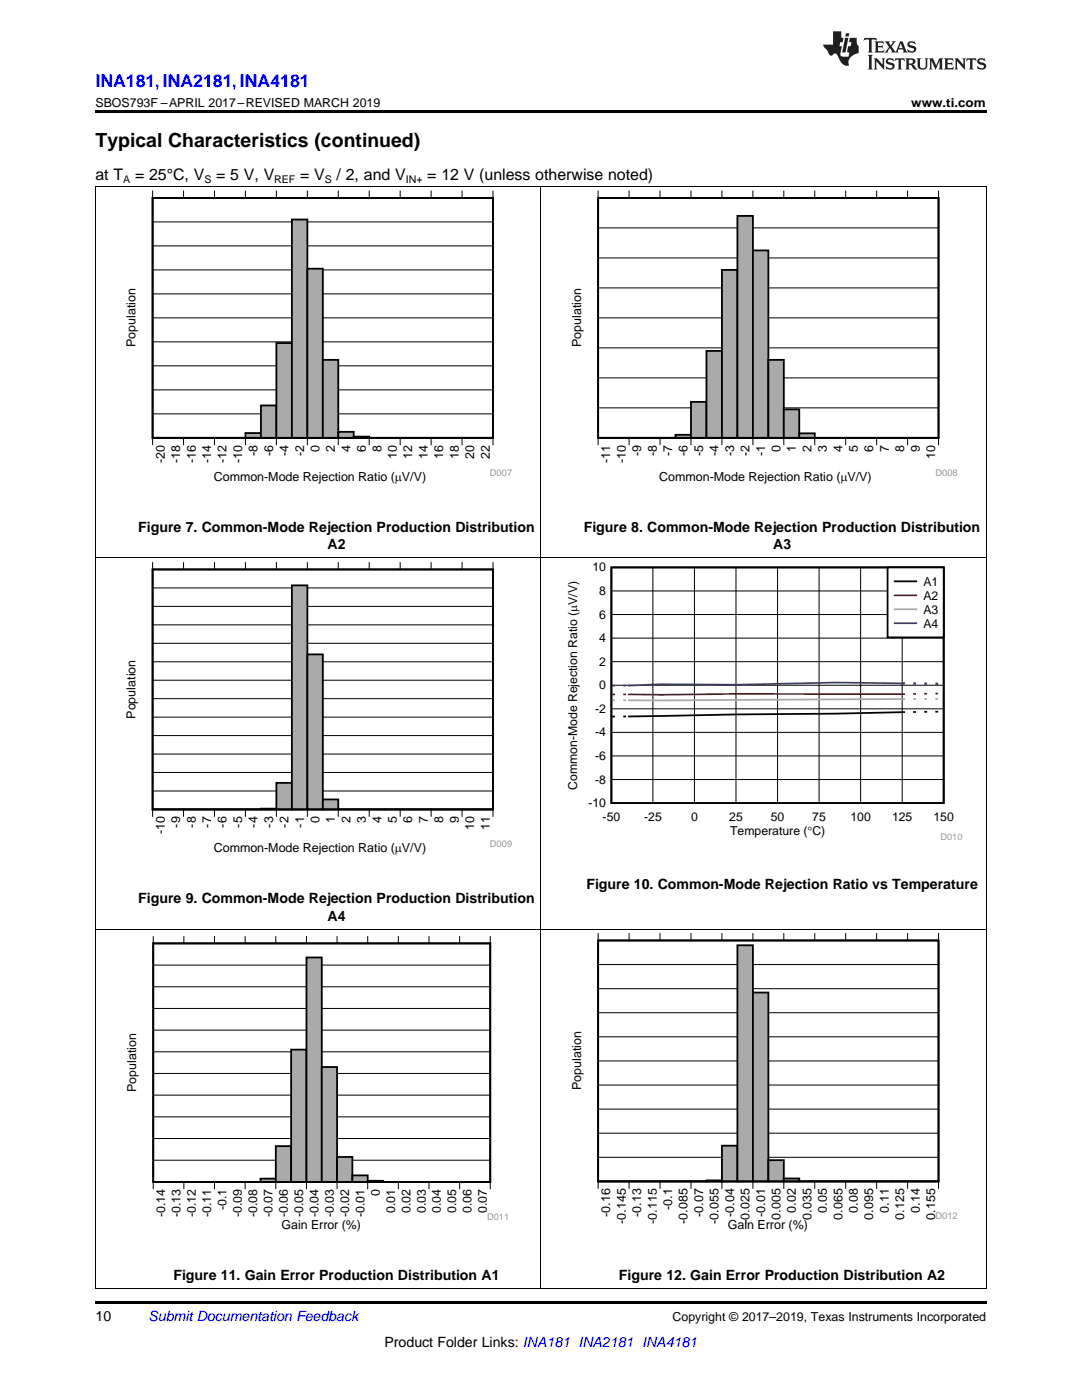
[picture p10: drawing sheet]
<svg xmlns="http://www.w3.org/2000/svg" width="216mm" height="279mm" viewBox="0 0 216 279" stroke-linecap="round" stroke-linejoin="round" font-family="sans-serif">
<path d="M19 259.7h177.8v.5h-177.8z" fill="#000"/>
<path d="M19.1 185.6v71.6M107.9 185.6v71.6M196.8 185.6v71.6M19 257.2h177.8" fill="none" stroke="#000" stroke-width=".2"/>
<path d="M25.4 186.8h75.9v59.1h-75.9z" fill-rule="evenodd" fill="#fff"/>
<path d="M30.6 188.3h67.2v47.6h-67.2zM30.6 235.9h3zM33.6 235.9h3.1zM36.7 235.9h3.1zM39.8 235.9h3zM42.8 235.9h3.1zM45.9 235.9h3zM48.9 235.9h3.1z" fill="none" stroke="#000" stroke-width=".36"/>
<g fill="none" stroke="#000" stroke-width=".2">
<path d="M30.6 186.8v1.5h67.2v-1.5M30.6 196.9h67.2M30.6 192.6h67.2M36.7 186.8v1.5M42.8 186.8v1.5M48.9 186.8v1.5M55 186.8v1.5M61.2 186.8v1.5M67.3 186.8v1.5M73.4 186.8v1.5M79.5 186.8v1.5M85.6 186.8v1.5"/>
<path d="M91.7 186.8v1.5M30.6 218.6h67.2M30.6 214.2h67.2M30.6 209.9h67.2M30.6 205.6h67.2M30.6 201.3h67.2M30.6 237.3v-1.4h67.2v1.4M30.6 231.5h67.2M30.6 227.2h67.2M30.6 222.9h67.2M36.7 235.9v1.4M42.8 235.9v1.4"/>
<path d="M48.9 235.9v1.4M55 235.9v1.4M61.2 235.9v1.4M67.3 235.9v1.4M73.4 235.9v1.4M79.5 235.9v1.4M85.6 235.9v1.4M91.7 235.9v1.4"/>
</g>
<path d="M30.6 235.9h21.4" fill="none" stroke="#aaa" stroke-width=".2"/>
<path d="M52 235.2h3v.7h-3z" fill-rule="evenodd" fill="#aaa"/>
<path d="M52 235.2h3v.7h-3z" fill="none" stroke="#000" stroke-width=".36"/>
<path d="M55 228.7h3.1v7.2h-3.1z" fill-rule="evenodd" fill="#aaa"/>
<path d="M55 228.7h3.1v7.2h-3.1z" fill="none" stroke="#000" stroke-width=".36"/>
<path d="M58.1 209.5h3.1v26.4h-3.1z" fill-rule="evenodd" fill="#aaa"/>
<path d="M58.1 209.5h3.1v26.4h-3.1z" fill="none" stroke="#000" stroke-width=".36"/>
<path d="M61.2 191.1h3v44.8h-3z" fill-rule="evenodd" fill="#aaa"/>
<path d="M61.2 191.1h3v44.8h-3z" fill="none" stroke="#000" stroke-width=".36"/>
<path d="M64.2 212.9h3.1v23h-3.1z" fill-rule="evenodd" fill="#aaa"/>
<path d="M64.2 212.9h3.1v23h-3.1z" fill="none" stroke="#000" stroke-width=".36"/>
<path d="M67.3 230.9h3v5h-3z" fill-rule="evenodd" fill="#aaa"/>
<path d="M67.3 230.9h3v5h-3z" fill="none" stroke="#000" stroke-width=".36"/>
<path d="M70.3 234.6h3.1v1.3h-3.1z" fill-rule="evenodd" fill="#aaa"/>
<path d="M30.6 188.3h67.2v47.6h-67.2zM70.3 234.6h3.1v1.3h-3.1zM73.4 235.7h3v.2h-3zM76.4 235.9h3.1zM79.5 235.9h3zM82.5 235.9h3.1zM85.6 235.9h3.1zM88.7 235.9h3zM91.7 235.9h3.1zM94.8 235.9h3z" fill="none" stroke="#000" stroke-width=".36"/>
<path d="M73.4 235.8h3" fill="none" stroke="#aaa" stroke-width=".23"/>
<path d="M76.4 235.9h21.4" fill="none" stroke="#aaa" stroke-width=".2"/>
<path d="M114.1 186.2h77v59.7h-77z" fill-rule="evenodd" fill="#fff"/>
<path d="M119.4 187.7h67.9v48.1h-67.9zM119.4 235.8h3zM122.4 235.8h3.1zM125.5 235.8h3.1zM128.6 235.8h3.1zM131.7 235.8h3.1zM134.8 235.8h3.1zM137.9 235.8h3.1zM141 235.6h3.1v.2h-3.1z" fill="none" stroke="#000" stroke-width=".36"/>
<g fill="none" stroke="#000" stroke-width=".2">
<path d="M119.4 186.2v1.5h67.9v-1.5M119.4 197.3h67.9M119.4 192.5h67.9M125.5 186.2v1.5M131.7 186.2v1.5M137.9 186.2v1.5M144.1 186.2v1.5M150.2 186.2v1.5M156.4 186.2v1.5M162.6 186.2v1.5M168.7 186.2v1.5M174.9 186.2v1.5"/>
<path d="M181.1 186.2v1.5M119.4 216.5h67.9M119.4 211.7h67.9M119.4 206.9h67.9M119.4 202.1h67.9M119.4 237.2v-1.4h67.9v1.4M119.4 231h67.9M119.4 226.2h67.9M119.4 221.3h67.9M125.5 235.8v1.4M131.7 235.8v1.4M137.9 235.8v1.4"/>
<path d="M144.1 235.8v1.4M150.2 235.8v1.4M156.4 235.8v1.4M162.6 235.8v1.4M168.7 235.8v1.4M174.9 235.8v1.4M181.1 235.8v1.4"/>
</g>
<path d="M119.4 235.8h21.6M141 235.7h3.1" fill="none" stroke="#aaa" stroke-width=".2"/>
<path d="M144.1 228.7h3.1v7.1h-3.1z" fill-rule="evenodd" fill="#aaa"/>
<path d="M144.1 228.7h3v7.1h-3z" fill="none" stroke="#000" stroke-width=".36"/>
<path d="M147.1 188.7h3.1v47.1h-3.1z" fill-rule="evenodd" fill="#aaa"/>
<path d="M147.1 188.7h3.1v47.1h-3.1z" fill="none" stroke="#000" stroke-width=".36"/>
<path d="M150.2 198.1h3.1v37.7h-3.1z" fill-rule="evenodd" fill="#aaa"/>
<path d="M150.2 198.1h3.1v37.7h-3.1z" fill="none" stroke="#000" stroke-width=".36"/>
<path d="M153.3 231.5h3.1v4.3h-3.1z" fill-rule="evenodd" fill="#aaa"/>
<path d="M153.3 231.5h3.1v4.3h-3.1z" fill="none" stroke="#000" stroke-width=".36"/>
<path d="M156.4 235.2h3.1v.6h-3.1z" fill-rule="evenodd" fill="#aaa"/>
<path d="M119.4 187.7h67.9v48.1h-67.9zM156.4 235.2h3.1v.6h-3.1zM159.5 235.8h3.1zM162.6 235.8h3.1zM165.7 235.8h3zM168.7 235.8h3.1zM171.8 235.8h3.1zM174.9 235.8h3.1zM178 235.8h3.1zM181.1 235.8h3.1zM184.2 235.8h3.1z" fill="none" stroke="#000" stroke-width=".36"/>
<path d="M159.5 235.8h27.8" fill="none" stroke="#aaa" stroke-width=".2"/>
<path d="M19.1 111.4v74.2M107.9 111.4v74.2M196.8 111.4v74.2M19 185.5h177.8" fill="none" stroke="#000" stroke-width=".2"/>
<path d="M25.2 112.2h77v58.5h-77z" fill-rule="evenodd" fill="#fff"/>
<path d="M30.5 113.6h67.9v47.9h-67.9zM30.5 161.5h3zM33.5 161.5h3.1zM36.6 161.5h3.1zM39.7 161.5h3.1zM42.8 161.5h3.1zM45.9 161.5h3.1zM49 161.5h3.1zM52.1 161.4h3.1v.1h-3.1z" fill="none" stroke="#000" stroke-width=".36"/>
<g fill="none" stroke="#000" stroke-width=".2">
<path d="M30.5 112.2v1.4h67.9v-1.4M30.5 117.3h67.9M36.6 112.2v1.4M42.8 112.2v1.4M49 112.2v1.4M55.2 112.2v1.4M61.3 112.2v1.4M67.5 112.2v1.4M73.7 112.2v1.4M79.8 112.2v1.4M86 112.2v1.4M92.2 112.2v1.4"/>
<path d="M30.5 139.4h67.9M30.5 135.8h67.9M30.5 132.1h67.9M30.5 128.4h67.9M30.5 124.7h67.9M30.5 121h67.9M30.5 157.9h67.9M30.5 154.2h67.9M30.5 150.5h67.9M30.5 146.8h67.9M30.5 143.1h67.9M30.5 163v-1.5h67.9v1.5"/>
<path d="M36.6 161.5v1.5M42.8 161.5v1.5M49 161.5v1.5M55.2 161.5v1.5M61.3 161.5v1.5M67.5 161.5v1.5M73.7 161.5v1.5M79.8 161.5v1.5M86 161.5v1.5M92.2 161.5v1.5"/>
</g>
<path d="M30.5 161.5h21.6M52.1 161.5h3.1" fill="none" stroke="#aaa" stroke-width=".2"/>
<path d="M55.2 156.2h3.1v5.3h-3.1z" fill-rule="evenodd" fill="#aaa"/>
<path d="M55.2 156.2h3v5.3h-3z" fill="none" stroke="#000" stroke-width=".36"/>
<path d="M58.2 116.8h3.1v44.7h-3.1z" fill-rule="evenodd" fill="#aaa"/>
<path d="M58.2 116.8h3.1v44.7h-3.1z" fill="none" stroke="#000" stroke-width=".36"/>
<path d="M61.3 130.6h3.1v30.9h-3.1z" fill-rule="evenodd" fill="#aaa"/>
<path d="M61.3 130.6h3.1v30.9h-3.1z" fill="none" stroke="#000" stroke-width=".36"/>
<path d="M64.4 159.5h3.1v2h-3.1z" fill-rule="evenodd" fill="#aaa"/>
<path d="M30.5 113.6h67.9v47.9h-67.9zM64.4 159.5h3.1v2h-3.1zM67.5 161.5h3.1zM70.6 161.5h3.1zM73.7 161.5h3.1zM76.8 161.5h3zM79.8 161.5h3.1zM82.9 161.5h3.1zM86 161.5h3.1zM89.1 161.5h3.1zM92.2 161.5h3.1zM95.3 161.5h3.1z" fill="none" stroke="#000" stroke-width=".36"/>
<path d="M67.5 161.5h30.9" fill="none" stroke="#aaa" stroke-width=".2"/>
<path d="M112.8 112.3h79.2v55.4h-79.2z" fill-rule="evenodd" fill="#fff"/>
<path d="M122 113.2h66.3v47.1h-66.3zM122.2 143h.5M124.4 143h.5M180.6 142.1l-55.3 .9M182.8 142.1h-.6M185 142.1h-.6M187.2 142h-.6" fill="none" stroke="#000" stroke-width=".35"/>
<g fill="none" stroke="#000" stroke-width=".2">
<path d="M122 117.9h66.3M130.3 113.2v47.1M138.6 113.2v47.1M146.9 113.2v47.1M155.2 113.2v47.1M163.4 113.2v47.1M171.7 113.2v47.1M180 113.2v47.1M122 136.8h66.3M122 132.1h66.3M122 127.3h66.3M122 122.6h66.3"/>
<path d="M122 155.6h66.3M122 150.9h66.3M122 146.2h66.3M122 141.5h66.3"/>
</g>
<path d="M122.2 138.6h.5M124.4 138.6h.5M180.6 138.5l-55.3 .1M182.2 138.5h.6M185 138.4l-.6 .1M186.6 138.4h.6" fill="none" stroke="#f00" stroke-width=".35"/>
<path d="M122.2 139.8h.5M124.4 139.8h.5M180.6 139.5l-55.3 .3M182.2 139.5h.6M184.4 139.5h.6M186.6 139.5h.6" fill="none" stroke="#aaa" stroke-width=".35"/>
<path d="M122.2 136.8h.5M124.4 136.8h.5M180 136.4l-13.3-.2-19.8 .5-15-.1-6.6 .2" fill="none" stroke="#295c75" stroke-width=".35"/>
<path d="M180 136.4h.6M182.2 136.4h.6M184.4 136.4h.6M186.6 136.5h.6" fill="none" stroke="#295c75" stroke-width=".51"/>
<path d="M177.1 113.2h11.2v14h-11.2z" fill-rule="evenodd" fill="#fff"/>
<path d="M177.1 113.2h11.2v14h-11.2zM178.5 116h4.3" fill="none" stroke="#000" stroke-width=".35"/>
<path d="M178.5 118.8h4.3" fill="none" stroke="#f00" stroke-width=".35"/>
<path d="M178.5 121.6h4.3" fill="none" stroke="#aaa" stroke-width=".35"/>
<path d="M178.5 124.4h4.3" fill="none" stroke="#295c75" stroke-width=".35"/>
<path d="M19.1 37.2v74.2M107.9 37.2v74.2M196.8 37.2v74.2M19 111.4h177.8" fill="none" stroke="#000" stroke-width=".2"/>
<path d="M25.2 38h77v58.5h-77z" fill-rule="evenodd" fill="#fff"/>
<path d="M30.5 39.5h67.9v47.9h-67.9zM30.5 87.4h3zM33.5 87.4h3.1zM36.6 87.4h3.1zM39.7 87.4h3.1zM42.8 87.4h3.1zM45.9 87.4h3.1z" fill="none" stroke="#000" stroke-width=".36"/>
<g fill="none" stroke="#000" stroke-width=".2">
<path d="M30.5 38v1.5h67.9v-1.5M36.6 38v1.5M42.8 38v1.5M49 38v1.5M55.2 38v1.5M61.3 38v1.5M67.5 38v1.5M73.7 38v1.5M79.8 38v1.5M86 38v1.5M92.2 38v1.5M30.5 58.7h67.9"/>
<path d="M30.5 53.9h67.9M30.5 49.1h67.9M30.5 44.3h67.9M30.5 77.8h67.9M30.5 73h67.9M30.5 68.2h67.9M30.5 63.4h67.9M30.5 88.9v-1.5h67.9v1.5M30.5 82.6h67.9M36.6 87.4v1.5M42.8 87.4v1.5M49 87.4v1.5"/>
<path d="M55.2 87.4v1.5M61.3 87.4v1.5M67.5 87.4v1.5M73.7 87.4v1.5M79.8 87.4v1.5M86 87.4v1.5M92.2 87.4v1.5"/>
</g>
<path d="M30.5 87.4h18.5" fill="none" stroke="#aaa" stroke-width=".2"/>
<path d="M49 86.4h3.1v1h-3.1z" fill-rule="evenodd" fill="#aaa"/>
<path d="M49 86.4h3.1v1h-3.1z" fill="none" stroke="#000" stroke-width=".36"/>
<path d="M52.1 80.9h3.1v6.5h-3.1z" fill-rule="evenodd" fill="#aaa"/>
<path d="M52.1 80.9h3.1v6.5h-3.1z" fill="none" stroke="#000" stroke-width=".36"/>
<path d="M55.2 68.5h3.1v18.9h-3.1z" fill-rule="evenodd" fill="#aaa"/>
<path d="M55.2 68.5h3v18.9h-3z" fill="none" stroke="#000" stroke-width=".36"/>
<path d="M58.2 43.8h3.1v43.6h-3.1z" fill-rule="evenodd" fill="#aaa"/>
<path d="M58.2 43.8h3.1v43.6h-3.1z" fill="none" stroke="#000" stroke-width=".36"/>
<path d="M61.3 53.6h3.1v33.8h-3.1z" fill-rule="evenodd" fill="#aaa"/>
<path d="M61.3 53.6h3.1v33.8h-3.1z" fill="none" stroke="#000" stroke-width=".36"/>
<path d="M64.4 71.8h3.1v15.6h-3.1z" fill-rule="evenodd" fill="#aaa"/>
<path d="M64.4 71.8h3.1v15.6h-3.1z" fill="none" stroke="#000" stroke-width=".36"/>
<path d="M67.5 86.2h3.1v1.2h-3.1z" fill-rule="evenodd" fill="#aaa"/>
<path d="M30.5 39.5h67.9v47.9h-67.9zM67.5 86.2h3.1v1.2h-3.1zM70.6 87.1h3.1v.3h-3.1zM73.7 87.4h3.1zM76.8 87.4h3zM79.8 87.4h3.1zM82.9 87.4h3.1zM86 87.4h3.1zM89.1 87.4h3.1zM92.2 87.4h3.1zM95.3 87.4h3.1z" fill="none" stroke="#000" stroke-width=".36"/>
<path d="M70.6 87.3h3.1" fill="none" stroke="#aaa" stroke-width=".25"/>
<path d="M73.7 87.4h24.7" fill="none" stroke="#aaa" stroke-width=".2"/>
<path d="M114.1 38h77v58.5h-77z" fill-rule="evenodd" fill="#fff"/>
<path d="M119.4 39.5h67.9v47.9h-67.9zM119.4 87.4h3zM122.4 87.4h3.1zM125.5 87.4h3.1zM128.6 87.4h3.1zM131.7 87.4h3.1z" fill="none" stroke="#000" stroke-width=".36"/>
<g fill="none" stroke="#000" stroke-width=".2">
<path d="M119.4 38v1.5h67.9v-1.5M125.5 38v1.5M131.7 38v1.5M137.9 38v1.5M144.1 38v1.5M150.2 38v1.5M156.4 38v1.5M162.6 38v1.5M168.7 38v1.5M174.9 38v1.5M181.1 38v1.5M119.4 57.5h67.9"/>
<path d="M119.4 51.5h67.9M119.4 45.5h67.9M119.4 75.4h67.9M119.4 69.4h67.9M119.4 63.4h67.9M119.4 88.9v-1.5h67.9v1.5M119.4 81.4h67.9M125.5 87.4v1.5M131.7 87.4v1.5M137.9 87.4v1.5M144.1 87.4v1.5M150.2 87.4v1.5"/>
<path d="M156.4 87.4v1.5M162.6 87.4v1.5M168.7 87.4v1.5M174.9 87.4v1.5M181.1 87.4v1.5"/>
</g>
<path d="M119.4 87.4h15.4" fill="none" stroke="#aaa" stroke-width=".2"/>
<path d="M134.8 86.8h3.1v.6h-3.1z" fill-rule="evenodd" fill="#aaa"/>
<path d="M134.8 86.8h3.1v.6h-3.1z" fill="none" stroke="#000" stroke-width=".36"/>
<path d="M137.9 80.2h3.1v7.2h-3.1z" fill-rule="evenodd" fill="#aaa"/>
<path d="M137.9 80.2h3.1v7.2h-3.1z" fill="none" stroke="#000" stroke-width=".36"/>
<path d="M141 70h3.1v17.4h-3.1z" fill-rule="evenodd" fill="#aaa"/>
<path d="M141 70h3.1v17.4h-3.1z" fill="none" stroke="#000" stroke-width=".36"/>
<path d="M144.1 53.9h3.1v33.5h-3.1z" fill-rule="evenodd" fill="#aaa"/>
<path d="M144.1 53.9h3v33.5h-3z" fill="none" stroke="#000" stroke-width=".36"/>
<path d="M147.1 43.1h3.1v44.3h-3.1z" fill-rule="evenodd" fill="#aaa"/>
<path d="M147.1 43.1h3.1v44.3h-3.1z" fill="none" stroke="#000" stroke-width=".36"/>
<path d="M150.2 50h3.1v37.4h-3.1z" fill-rule="evenodd" fill="#aaa"/>
<path d="M150.2 50h3.1v37.4h-3.1z" fill="none" stroke="#000" stroke-width=".36"/>
<path d="M153.3 71.8h3.1v15.6h-3.1z" fill-rule="evenodd" fill="#aaa"/>
<path d="M153.3 71.8h3.1v15.6h-3.1z" fill="none" stroke="#000" stroke-width=".36"/>
<path d="M156.4 81.7h3.1v5.7h-3.1z" fill-rule="evenodd" fill="#aaa"/>
<path d="M156.4 81.7h3.1v5.7h-3.1z" fill="none" stroke="#000" stroke-width=".36"/>
<path d="M159.5 86.5h3.1v.9h-3.1z" fill-rule="evenodd" fill="#aaa"/>
<path d="M119.4 39.5h67.9v47.9h-67.9zM159.5 86.5h3.1v.9h-3.1zM162.6 87.4h3.1zM165.7 87.4h3zM168.7 87.4h3.1zM171.8 87.4h3.1zM174.9 87.4h3.1zM178 87.4h3.1zM181.1 87.4h3.1zM184.2 87.4h3.1z" fill="none" stroke="#000" stroke-width=".36"/>
<path d="M162.6 87.4h24.7" fill="none" stroke="#aaa" stroke-width=".2"/>
<path d="M19 37.2h177.8" fill="none" stroke="#000" stroke-width=".2"/>
<path d="M19 22h177.8v.5h-177.8z" fill="#000"/>
<g fill="#231f20">
<path d="M172.5 7.6l-.1 .5 .4-.2h.6v.1v2.1l-.2 .4h.9l-.2-.4v-2.1l.1-.1h.5l.5 .2-.2-.5zM174.5 8.3l.2 .3v1.5l-.2 .4h1.8l.2-.6a1.04 1.04 0 0 1-1.3 .2v-.7h.6l.3 .2v-.6l-.3 .2h-.6v-.6l.8-.1 .4 .3-.2-.5zM176.5 8.3l.9 1.1-.9 1.1h.8l-.2-.2 .4-.7 .5 .7-.2 .2h1.5l-.2-.2 .2-.4h.9l.1 .4-.2 .2h1l-.3-.3-.7-1.9h-.5l-.9 2-.8-1 .9-1h-.8l.1 .3-.4 .5-.3-.6 .1-.2zM179.7 8.6l.4 1h-.7zM181.3 8.4a.63 .63 0 0 0-.2 .7 .63 .63 0 0 0 .6 .4l.6 .2 .1 .2a.75 .75 0 0 1-.7 .4 .75 .75 0 0 1-.6-.5l.1 .7 .1-.1a1.11 1.11 0 0 0 1.5-.6 1.13 1.13 0 0 0-1.2-.8l-.1-.4a1.04 1.04 0 0 1 1.2 .2l-.2-.5-.2 .1-.4-.2zM173.2 10.9l.2 .4v2.2l-.2 .4h1l-.3-.4v-2.2l.3-.4zM174.3 11.6l.3 .4v1.5l-.3 .4h.8l-.2-.4v-1.3l1.5 1.7v-1.9l.2-.4h-.7l.2 .4v.9l-1.1-1.3zM177 11.8a.62 .62 0 0 0-.2 .7 .62 .62 0 0 0 .6 .4l.6 .1 .1 .3a.76 .76 0 0 1-.7 .3 .76 .76 0 0 1-.7-.4l.2 .7 .1-.1a1.11 1.11 0 0 0 1.5-.6 1.13 1.13 0 0 0-1.2-.8l-.1-.4a1.04 1.04 0 0 1 1.2 .2l-.2-.6-.2 .1-.5-.1zM178.7 11.6l-.2 .6a.61 .61 0 0 1 .8-.3v1.6l-.2 .4h.9l-.2-.4v-1.6a.63 .63 0 0 1 .7 .3l-.1-.6zM180.6 11.6l.3 .4v1.5l-.3 .4h1l-.2-.2-.1-.8 .6 .2a.76 .76 0 0 0 1.2 .7l-1-1a.58 .58 0 0 0 .6-.5 .58 .58 0 0 0-.5-.6zM181.4 11.9h.1a.45 .45 0 0 1 .5 .1 .45 .45 0 0 1 .1 .5l-.8 .2zM182.9 11.6l.2 .2a2.17 2.17 0 0 0 .3 1.9 .99 .99 0 0 0 1.6-.6v-1.1l.2-.4h-.7l.2 .2a1.92 1.92 0 0 1-.2 1.8 .6 .6 0 0 1-.9-.5v-1.1l.2-.4zM185.4 11.6l.2 .4v1.5l-.2 .4h.7l-.2-.4v-1.4l.8 1.8 .8-1.8v1.4l-.2 .4h.9l-.2-.4v-1.5l.2-.4h-.8l-.6 1.5-.6-1.5zM188.4 11.6l.2 .4v1.5l-.2 .4h1.8l.1-.6a1.04 1.04 0 0 1-1.2 .1v-.6h.5l.4 .2v-.6l-.4 .2h-.5v-.7h.8l.3 .3-.1-.6zM190.5 11.6l.2 .4v1.5l-.2 .4h.7l-.2-.4v-1.3l1.5 1.7v-1.9l.2-.4h-.7l.2 .4v.9l-1.1-1.3zM192.9 11.6l-.1 .6a.61 .61 0 0 1 .7-.3l.1 1.6-.3 .4h1l-.3-.4 .1-1.6a.63 .63 0 0 1 .7 .3l-.1-.6zM195.2 11.8a.62 .62 0 0 0-.2 .7 .62 .62 0 0 0 .6 .4l.6 .1 .1 .3a.76 .76 0 0 1-.7 .3 .76 .76 0 0 1-.6-.4l.1 .7 .1-.1a1.11 1.11 0 0 0 1.6-.6 1.13 1.13 0 0 0-1.3-.8l-.1-.4a1.04 1.04 0 0 1 1.2 .2l-.1-.6-.2 .1-.5-.1z"/>
<path d="M166.2 6.3v2.6h-1.9v.4l.8 .9a.91 .91 0 0 0 1 .8 .56 .56 0 0 1 .5-.3 .56 .56 0 0 1 .5 .3l.4 .8a1.53 1.53 0 0 0 1.9 1.2 1.54 1.54 0 0 1 1-2.1l.9-.3v-1.4a1.52 1.52 0 0 1-.4-1.6h-1.3l-.2 .8h.5l-.2 .8h-.5l-.1 1v.2l.4 .1-.2 .8a1.93 1.93 0 0 1-1.6-.3l.3-1.8h-.5l.2-.8h.4l.2-.8h-.4v-1.3zM168.6 7.6l-.6 2.9h.7l.6-2.9zM168.8 6.6l-.1 .7h.6l.2-.7z"/>
</g>
<text font-size="3.9" x="19" y="29.3">Typical Characteristics (continued)</text>
<text font-size="3.5" fill="#00f" x="19" y="17.3">INA181, INA2181, INA4181</text>
<g font-size="3.2">
<text x="19" y="36">at T</text>
<text x="27" y="36">= 25°C, V</text>
<text x="43.1" y="36">= 5 V, V</text>
<text x="59.9" y="36">= V</text>
<text x="67.2" y="36">/ 2, and V</text>
<text x="85.3" y="36">= 12 V (unless otherwise noted)</text>
</g>
<g font-size="2.8">
<text x="27.6" y="106.1">Figure 7. Common-Mode Rejection Production Distribution</text>
<text x="116.5" y="106.1">Figure 8. Common-Mode Rejection Production Distribution</text>
<text x="65.4" y="109.6">A2</text>
<text x="154.3" y="109.6">A3</text>
<text x="117" y="177.3">Figure 10. Common-Mode Rejection Ratio vs Temperature</text>
<text x="27.6" y="180.3">Figure 9. Common-Mode Rejection Production Distribution</text>
<text x="65.4" y="183.8">A4</text>
<text x="34.6" y="255.5">Figure 11. Gain Error Production Distribution A1</text>
<text x="123.5" y="255.5">Figure 12. Gain Error Production Distribution A2</text>
<text x="19" y="263.6">10</text>
<text x="76.7" y="268.9">Product Folder Links: INA181 INA2181 INA4181</text>
</g>
<text font-size="2.8" fill="#0000c8" x="29.6" y="263.6">Submit Documentation Feedback</text>
<g font-size="2.5">
<text x="19" y="21.4">SBOS793F –APRIL 2017–REVISED MARCH 2019</text>
<text x="181.8" y="21.4">www.ti.com</text>
<text x="27" y="69.3" transform="rotate(-90 27 69.3)">Population</text>
<text x="115.9" y="69.3" transform="rotate(-90 115.9 69.3)">Population</text>
<text x="32.9" y="92.4" transform="rotate(-90 32.9 92.4)">-20</text>
<text x="36" y="92.4" transform="rotate(-90 36 92.4)">-18</text>
<text x="39" y="92.4" transform="rotate(-90 39 92.4)">-16</text>
<text x="42.1" y="92.4" transform="rotate(-90 42.1 92.4)">-14</text>
<text x="42.7" y="96">Common-Mode Rejection Ratio (PV/V)</text>
<text x="45.2" y="92.4" transform="rotate(-90 45.2 92.4)">-12</text>
<text x="48.3" y="92.4" transform="rotate(-90 48.3 92.4)">-10</text>
<text x="51.4" y="91" transform="rotate(-90 51.4 91)">-8</text>
<text x="54.5" y="91" transform="rotate(-90 54.5 91)">-6</text>
<text x="57.6" y="91" transform="rotate(-90 57.6 91)">-4</text>
<text x="60.7" y="91" transform="rotate(-90 60.7 91)">-2</text>
<text x="63.8" y="90.2" transform="rotate(-90 63.8 90.2)">0</text>
<text x="66.8" y="90.2" transform="rotate(-90 66.8 90.2)">2</text>
<text x="69.9" y="90.2" transform="rotate(-90 69.9 90.2)">4</text>
<text x="73" y="90.2" transform="rotate(-90 73 90.2)">6</text>
<text x="76.1" y="90.2" transform="rotate(-90 76.1 90.2)">8</text>
<text x="79.2" y="91.6" transform="rotate(-90 79.2 91.6)">10</text>
<text x="82.3" y="91.6" transform="rotate(-90 82.3 91.6)">12</text>
<text x="85.4" y="91.6" transform="rotate(-90 85.4 91.6)">14</text>
<text x="88.4" y="91.6" transform="rotate(-90 88.4 91.6)">16</text>
<text x="91.5" y="91.6" transform="rotate(-90 91.5 91.6)">18</text>
<text x="94.6" y="91.6" transform="rotate(-90 94.6 91.6)">20</text>
<text x="97.7" y="91.6" transform="rotate(-90 97.7 91.6)">22</text>
<text x="121.8" y="92.4" transform="rotate(-90 121.8 92.4)">-11</text>
<text x="124.9" y="92.4" transform="rotate(-90 124.9 92.4)">-10</text>
<text x="127.9" y="91" transform="rotate(-90 127.9 91)">-9</text>
<text x="131" y="91" transform="rotate(-90 131 91)">-8</text>
<text x="131.6" y="96">Common-Mode Rejection Ratio (PV/V)</text>
<text x="134.1" y="91" transform="rotate(-90 134.1 91)">-7</text>
<text x="137.2" y="91" transform="rotate(-90 137.2 91)">-6</text>
<text x="140.3" y="91" transform="rotate(-90 140.3 91)">-5</text>
<text x="143.4" y="91" transform="rotate(-90 143.4 91)">-4</text>
<text x="146.5" y="91" transform="rotate(-90 146.5 91)">-3</text>
<text x="149.6" y="91" transform="rotate(-90 149.6 91)">-2</text>
<text x="152.7" y="91" transform="rotate(-90 152.7 91)">-1</text>
<text x="155.7" y="90.2" transform="rotate(-90 155.7 90.2)">0</text>
<text x="158.8" y="90.2" transform="rotate(-90 158.8 90.2)">1</text>
<text x="161.9" y="90.2" transform="rotate(-90 161.9 90.2)">2</text>
<text x="165" y="90.2" transform="rotate(-90 165 90.2)">3</text>
<text x="168.1" y="90.2" transform="rotate(-90 168.1 90.2)">4</text>
<text x="171.2" y="90.2" transform="rotate(-90 171.2 90.2)">5</text>
<text x="174.3" y="90.2" transform="rotate(-90 174.3 90.2)">6</text>
<text x="177.3" y="90.2" transform="rotate(-90 177.3 90.2)">7</text>
<text x="180.4" y="90.2" transform="rotate(-90 180.4 90.2)">8</text>
<text x="183.5" y="90.2" transform="rotate(-90 183.5 90.2)">9</text>
<text x="186.6" y="91.6" transform="rotate(-90 186.6 91.6)">10</text>
<text x="27" y="143.5" transform="rotate(-90 27 143.5)">Population</text>
<text x="32.9" y="166.5" transform="rotate(-90 32.9 166.5)">-10</text>
<text x="36" y="165.2" transform="rotate(-90 36 165.2)">-9</text>
<text x="39" y="165.2" transform="rotate(-90 39 165.2)">-8</text>
<text x="42.1" y="165.2" transform="rotate(-90 42.1 165.2)">-7</text>
<text x="45.2" y="165.2" transform="rotate(-90 45.2 165.2)">-6</text>
<text x="48.3" y="165.2" transform="rotate(-90 48.3 165.2)">-5</text>
<text x="51.4" y="165.2" transform="rotate(-90 51.4 165.2)">-4</text>
<text x="54.5" y="165.2" transform="rotate(-90 54.5 165.2)">-3</text>
<text x="57.6" y="165.2" transform="rotate(-90 57.6 165.2)">-2</text>
<text x="60.7" y="165.2" transform="rotate(-90 60.7 165.2)">-1</text>
<text x="63.8" y="164.3" transform="rotate(-90 63.8 164.3)">0</text>
<text x="66.8" y="164.3" transform="rotate(-90 66.8 164.3)">1</text>
<text x="69.9" y="164.3" transform="rotate(-90 69.9 164.3)">2</text>
<text x="73" y="164.3" transform="rotate(-90 73 164.3)">3</text>
<text x="76.1" y="164.3" transform="rotate(-90 76.1 164.3)">4</text>
<text x="79.2" y="164.3" transform="rotate(-90 79.2 164.3)">5</text>
<text x="82.3" y="164.3" transform="rotate(-90 82.3 164.3)">6</text>
<text x="85.4" y="164.3" transform="rotate(-90 85.4 164.3)">7</text>
<text x="88.4" y="164.3" transform="rotate(-90 88.4 164.3)">8</text>
<text x="91.5" y="164.3" transform="rotate(-90 91.5 164.3)">9</text>
<text x="94.6" y="165.7" transform="rotate(-90 94.6 165.7)">10</text>
<text x="97.7" y="165.7" transform="rotate(-90 97.7 165.7)">11</text>
<text x="42.7" y="170.1">Common-Mode Rejection Ratio (PV/V)</text>
<text x="27.2" y="217.9" transform="rotate(-90 27.2 217.9)">Population</text>
<text x="115.9" y="217.6" transform="rotate(-90 115.9 217.6)">Population</text>
<text x="75.8" y="238.6" transform="rotate(-90 75.8 238.6)">0</text>
<text x="33" y="242.9" transform="rotate(-90 33 242.9)">-0.14</text>
<text x="36" y="242.9" transform="rotate(-90 36 242.9)">-0.13</text>
<text x="39.1" y="242.9" transform="rotate(-90 39.1 242.9)">-0.12</text>
<text x="42.1" y="242.9" transform="rotate(-90 42.1 242.9)">-0.11</text>
<text x="45.2" y="241.5" transform="rotate(-90 45.2 241.5)">-0.1</text>
<text x="48.3" y="242.9" transform="rotate(-90 48.3 242.9)">-0.09</text>
<text x="51.3" y="242.9" transform="rotate(-90 51.3 242.9)">-0.08</text>
<text x="54.4" y="242.9" transform="rotate(-90 54.4 242.9)">-0.07</text>
<text x="56.2" y="245.3">Gain Error (%)</text>
<text x="57.4" y="242.9" transform="rotate(-90 57.4 242.9)">-0.06</text>
<text x="60.5" y="242.9" transform="rotate(-90 60.5 242.9)">-0.05</text>
<text x="63.5" y="242.9" transform="rotate(-90 63.5 242.9)">-0.04</text>
<text x="66.6" y="242.9" transform="rotate(-90 66.6 242.9)">-0.03</text>
<text x="69.7" y="242.9" transform="rotate(-90 69.7 242.9)">-0.02</text>
<text x="72.7" y="242.9" transform="rotate(-90 72.7 242.9)">-0.01</text>
<text x="78.8" y="242.1" transform="rotate(-90 78.8 242.1)">0.01</text>
<text x="81.9" y="242.1" transform="rotate(-90 81.9 242.1)">0.02</text>
<text x="84.9" y="242.1" transform="rotate(-90 84.9 242.1)">0.03</text>
<text x="88" y="242.1" transform="rotate(-90 88 242.1)">0.04</text>
<text x="91.1" y="242.1" transform="rotate(-90 91.1 242.1)">0.05</text>
<text x="94.1" y="242.1" transform="rotate(-90 94.1 242.1)">0.06</text>
<text x="97.2" y="242.1" transform="rotate(-90 97.2 242.1)">0.07</text>
<text x="121.8" y="242.9" transform="rotate(-90 121.8 242.9)">-0.16</text>
<text x="124.9" y="244.3" transform="rotate(-90 124.9 244.3)">-0.145</text>
<text x="127.9" y="242.9" transform="rotate(-90 127.9 242.9)">-0.13</text>
<text x="131" y="244.3" transform="rotate(-90 131 244.3)">-0.115</text>
<text x="134.1" y="241.5" transform="rotate(-90 134.1 241.5)">-0.1</text>
<text x="137.2" y="244.3" transform="rotate(-90 137.2 244.3)">-0.085</text>
<text x="140.3" y="242.9" transform="rotate(-90 140.3 242.9)">-0.07</text>
<text x="143.4" y="244.3" transform="rotate(-90 143.4 244.3)">-0.055</text>
<text x="145.2" y="245.3">Gain Error (%)</text>
<text x="146.5" y="242.9" transform="rotate(-90 146.5 242.9)">-0.04</text>
<text x="149.6" y="244.3" transform="rotate(-90 149.6 244.3)">-0.025</text>
<text x="152.7" y="242.9" transform="rotate(-90 152.7 242.9)">-0.01</text>
<text x="155.7" y="243.4" transform="rotate(-90 155.7 243.4)">0.005</text>
<text x="158.8" y="242" transform="rotate(-90 158.8 242)">0.02</text>
<text x="161.9" y="243.4" transform="rotate(-90 161.9 243.4)">0.035</text>
<text x="165" y="242" transform="rotate(-90 165 242)">0.05</text>
<text x="168.1" y="243.4" transform="rotate(-90 168.1 243.4)">0.065</text>
<text x="171.2" y="242" transform="rotate(-90 171.2 242)">0.08</text>
<text x="174.3" y="243.4" transform="rotate(-90 174.3 243.4)">0.095</text>
<text x="177.3" y="242" transform="rotate(-90 177.3 242)">0.11</text>
<text x="180.4" y="243.4" transform="rotate(-90 180.4 243.4)">0.125</text>
<text x="183.5" y="242" transform="rotate(-90 183.5 242)">0.14</text>
<text x="186.6" y="243.4" transform="rotate(-90 186.6 243.4)">0.155</text>
<text x="134.2" y="263.6">Copyright © 2017–2019, Texas Instruments Incorporated</text>
</g>
<g font-size="2.4">
<text x="118.2" y="114">10</text>
<text x="119.6" y="118.7">8</text>
<text x="184.3" y="116.9">A1</text>
<text x="184.3" y="119.7">A2</text>
<text x="119.6" y="123.4">6</text>
<text x="184.3" y="122.4">A3</text>
<text x="184.3" y="125.2">A4</text>
<text x="119.6" y="128.1">4</text>
<text x="119.6" y="137.6">0</text>
<text x="119.6" y="132.8">2</text>
<text x="118.8" y="142.3">-2</text>
<text x="118.8" y="147">-4</text>
<text x="118.8" y="151.7">-6</text>
<text x="115.2" y="157.6" transform="rotate(-90 115.2 157.6)">Common-Mode Rejection Ratio (PV/V)</text>
<text x="117.4" y="161.1">-10</text>
<text x="118.8" y="156.4">-8</text>
<text x="120.2" y="163.9">-50</text>
<text x="128.5" y="163.9">-25</text>
<text x="137.9" y="163.9">0</text>
<text x="145.5" y="163.9">25</text>
<text x="145.7" y="166.6">Temperature (qC)</text>
<text x="153.8" y="163.9">50</text>
<text x="162.1" y="163.9">75</text>
<text x="169.7" y="163.9">100</text>
<text x="178" y="163.9">125</text>
<text x="186.3" y="163.9">150</text>
</g>
<g font-size="2.1">
<text x="24.6" y="36.6">A</text>
<text x="40.8" y="36.6">S</text>
<text x="54.7" y="36.6">REF</text>
<text x="64.8" y="36.6">S</text>
<text x="81" y="36.6">IN+</text>
</g>
<g font-size="1.9" fill="#999">
<text x="97.8" y="95">D007</text>
<text x="186.7" y="95">D008</text>
<text x="97.8" y="169.1">D009</text>
<text x="97.2" y="243.4">D011</text>
<text x="186.7" y="243.4">D012</text>
</g>
<text font-size="1.8" fill="#999" x="187.7" y="167.7">D010</text>
</svg>
